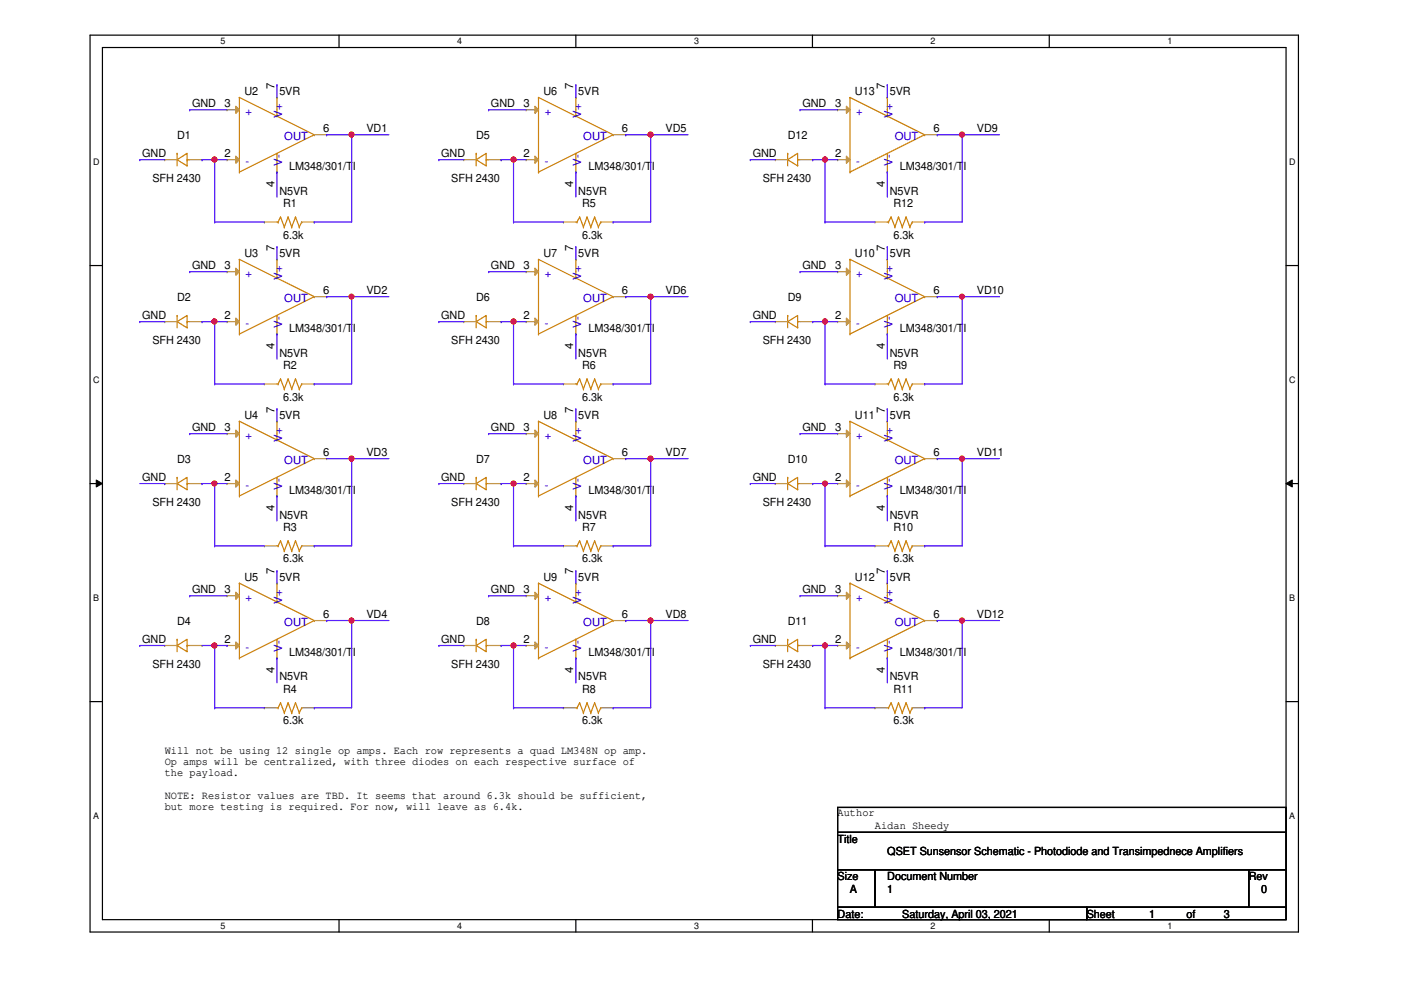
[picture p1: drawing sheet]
<svg xmlns="http://www.w3.org/2000/svg" width="297mm" height="210mm" viewBox="0 0 297 210" stroke-linecap="round" stroke-linejoin="round" font-family="sans-serif">
<path d="M19.1 7.5h256.2v190.1h-256.2zM21.7 10.1h251v184.9h-251z" fill="none" stroke="#000" stroke-width=".25"/>
<g fill="#fff">
<path d="M46.8 7.7h1v2.1h-1z"/>
<path d="M46.8 195.2h1v2.2h-1z"/>
</g>
<path d="M71.9 7.5v2.6M71.9 195v2.6" fill="none" stroke="#000" stroke-width=".25"/>
<g fill="#fff">
<path d="M96.9 7.7h1.1v2.1h-1.1z"/>
<path d="M96.9 195.2h1.1v2.2h-1.1z"/>
</g>
<path d="M122.1 7.5v2.6M122.1 195v2.6" fill="none" stroke="#000" stroke-width=".25"/>
<g fill="#fff">
<path d="M147.2 7.7h1v2.1h-1z"/>
<path d="M147.2 195.2h1v2.2h-1z"/>
</g>
<path d="M172.3 7.5v2.6M172.3 195v2.6" fill="none" stroke="#000" stroke-width=".25"/>
<g fill="#fff">
<path d="M197.3 7.7h1v2.1h-1z"/>
<path d="M197.3 195.2h1v2.2h-1z"/>
</g>
<path d="M222.5 7.5v2.6M222.5 195v2.6" fill="none" stroke="#000" stroke-width=".25"/>
<g fill="#fff">
<path d="M247.5 7.7h1v2.1h-1z"/>
<path d="M247.5 195.2h1v2.2h-1z"/>
<path d="M19.8 33.2h1.3v2.1h-1.3z"/>
<path d="M273.3 33.2h1.4v2.1h-1.4z"/>
<path d="M19.8 79.4h1.3v2.1h-1.3z"/>
<path d="M273.3 79.4h1.4v2.1h-1.4z"/>
</g>
<path d="M19.1 56.3h2.6M272.7 56.3h2.6" fill="none" stroke="#000" stroke-width=".25"/>
<g fill="#fff">
<path d="M19.8 125.6h1.2v2.2h-1.2z"/>
<path d="M273.3 125.6h1.3v2.2h-1.3z"/>
</g>
<path d="M19.1 102.5h2.6M272.7 102.5h2.6" fill="none" stroke="#000" stroke-width=".25"/>
<path d="M20.4 101.8l1.3 .7-1.3 .8zM272.7 102.5l1.3-.7v1.5z" fill="#000"/>
<path d="M20.4 101.8l1.3 .7-1.3 .8zM272.7 102.5l1.3-.7v1.5z" fill="none" stroke="#000" stroke-width=".21"/>
<g fill="#fff">
<path d="M19.8 171.9h1.2v2.1h-1.2z"/>
<path d="M273.3 171.9h1.3v2.1h-1.3z"/>
</g>
<path d="M19.1 148.8h2.6M272.7 148.8h2.6M177.6 171.2h95.1v5.3h-95.1zM177.6 176.5h95.1v7.9h-95.1zM177.6 184.4h7.9v8h-7.9zM177.6 192.4h52.8v2.6h-52.8zM185.5 184.4h79.3v8h-79.3zM230.4 192.4h42.3v2.6h-42.3zM264.8 184.4h7.9v8h-7.9z" fill="none" stroke="#000" stroke-width=".25"/>
<path d="M114.2 20.7h.1M114.2 36.5h.1M114.2 20.7l15.8 7.9M114.2 20.7v15.8M122.1 24.6h.1M122.1 32.5h.1M122.1 20.7h.1M122.1 36.5h.1M122.1 20.7v3.9M122.1 32.5v4M130 28.6h.1M130 28.6l-15.8 7.9" fill="none" stroke="#cc8006" stroke-width=".25"/>
<path d="M113.4 22.5l.8 .8-.8 .7z" fill="#a84"/>
<path d="M111.5 23.3h.1M111.5 23.3h2.7M113.4 22.5l.8 .8-.8 .7z" fill="none" stroke="#a84" stroke-width=".25"/>
<path d="M113.4 33.1l.8 .8-.8 .7z" fill="#a84"/>
<path d="M111.5 33.9h.1M111.5 33.9h2.7M113.4 33.1l.8 .8-.8 .7zM122.1 20.7h.1M122.1 36.5h.1M130 28.6h2.7M132.7 28.6h.1M56 115.7h.1M56 115.7h2.7M64 115.7h2.6M66.6 115.7h.1" fill="none" stroke="#a84" stroke-width=".25"/>
<g fill="none" stroke="#cc8006" stroke-width=".25">
<path d="M50.8 20.7h.1M50.8 36.5h.1M50.8 20.7l15.8 7.9M50.8 20.7v15.8M58.7 24.6h.1M58.7 32.5h.1M58.7 20.7h.1M58.7 36.5h.1M58.7 20.7v3.9M58.7 32.5v4M66.6 28.6h.1M66.6 28.6l-15.8 7.9"/>
<path d="M58.7 115.7h.3M59 115.7h.1M59.5 114.7h.1M59.5 114.7l-.5 1M59.5 114.7l.8 2.1M60.3 116.8h.1M61.1 114.7h.1M61.1 114.7l-.8 2.1M61.1 114.7l.7 2.1M61.8 116.8h.1M62.7 114.7h.1M62.7 114.7l-.9 2.1"/>
<path d="M62.7 114.7l.8 2.1M63.5 116.8h.1M64 115.7h.1M64 115.7l-.5 1.1"/>
</g>
<path d="M50 22.5l.8 .8-.8 .7z" fill="#a84"/>
<path d="M48.1 23.3h.1M48.1 23.3h2.7M50 22.5l.8 .8-.8 .7z" fill="none" stroke="#a84" stroke-width=".25"/>
<path d="M50 33.1l.8 .8-.8 .7z" fill="#a84"/>
<g fill="none" stroke="#a84" stroke-width=".25">
<path d="M48.1 33.9h.1M48.1 33.9h2.7M50 33.1l.8 .8-.8 .7zM58.7 20.7h.1M58.7 36.5h.1M66.6 28.6h2.7M69.3 28.6h.1M98.3 33.9h.1M98.3 33.9h2.7M103.6 33.9h2.7M106.3 33.9h.1M185.5 47.1h.1"/>
<path d="M185.5 47.1h2.6M193.4 47.1h2.6M196 47.1h.1M98.3 102.5h.1M98.3 102.5h2.7M103.6 102.5h2.7M106.3 102.5h.1"/>
</g>
<g fill="none" stroke="#cc8006" stroke-width=".25">
<path d="M101 33.9l2.1-1.4v2.7zM101 32.5h.1M101 32.5v2.7M103.1 33.9h.1M103.1 33.9h.5M114.2 55h.1M114.2 55l15.8 7.9M114.2 55v15.8M122.1 58.9h.1M122.1 55h.1M122.1 55v3.9M188.1 47.1h.3"/>
<path d="M188.4 47.1h.1M188.9 46h.1M188.9 46l-.5 1.1M188.9 46l.8 2.1M189.7 48.1h.1M190.5 46h.1M190.5 46l-.8 2.1M190.5 46l.8 2.1M191.3 48.1h.1M192.1 46h.1M192.1 46l-.8 2.1M192.1 46l.8 2.1"/>
<path d="M192.9 48.1h.1M193.4 47.1h.1M193.4 47.1l-.5 1M114.2 70.8h.1M122.1 66.9h.1M122.1 70.8h.1M122.1 66.9v3.9M130 62.9h.1M130 62.9l-15.8 7.9M101 102.5l2.1-1.3v2.6zM101 101.2h.1M101 101.2v2.6"/>
<path d="M103.1 102.5h.1M103.1 102.5h.5"/>
</g>
<path d="M113.4 56.9l.8 .7-.8 .8z" fill="#a84"/>
<path d="M111.5 57.6h.1M111.5 57.6h2.7M113.4 56.9l.8 .7-.8 .8z" fill="none" stroke="#a84" stroke-width=".25"/>
<path d="M113.4 67.4l.8 .8-.8 .8z" fill="#a84"/>
<path d="M34.9 33.9h.1M34.9 33.9h2.6M40.2 33.9h2.6M42.8 33.9h.1M122.1 55h.1M111.5 68.2h.1M111.5 68.2h2.7M113.4 67.4l.8 .8-.8 .8zM122.1 70.8h.1M130 62.9h2.7M132.7 62.9h.1" fill="none" stroke="#a84" stroke-width=".25"/>
<g fill="none" stroke="#cc8006" stroke-width=".25">
<path d="M37.5 33.9l2.2-1.4v2.7zM37.5 32.5h.1M37.5 32.5v2.7M39.7 33.9h.1M39.7 33.9h.5M50.8 55h.1M50.8 55l15.8 7.9M50.8 55v15.8M58.7 58.9h.1M58.7 55h.1M58.7 55v3.9M50.8 70.8h.1"/>
<path d="M58.7 66.9h.1M58.7 70.8h.1M58.7 66.9v3.9M66.6 62.9h.1M66.6 62.9l-15.8 7.9"/>
</g>
<path d="M50 56.9l.8 .7-.8 .8z" fill="#a84"/>
<path d="M48.1 57.6h.1M48.1 57.6h2.7M50 56.9l.8 .7-.8 .8z" fill="none" stroke="#a84" stroke-width=".25"/>
<path d="M50 67.4l.8 .8-.8 .8z" fill="#a84"/>
<g fill="none" stroke="#a84" stroke-width=".25">
<path d="M58.7 55h.1M48.1 68.2h.1M48.1 68.2h2.7M50 67.4l.8 .8-.8 .8zM58.7 70.8h.1M66.6 62.9h2.7M69.3 62.9h.1M185.5 115.7h.1M185.5 115.7h2.6M193.4 115.7h2.6M196 115.7h.1M185.5 150.1h.1"/>
<path d="M185.5 150.1h2.6M193.4 150.1h2.6M196 150.1h.1"/>
</g>
<g fill="none" stroke="#cc8006" stroke-width=".25">
<path d="M180.2 55h.1M180.2 55l15.8 7.9M180.2 55v15.8M188.1 58.9h.1M188.1 55h.1M188.1 55v3.9M180.2 70.8h.1M188.1 66.9h.1M188.1 70.8h.1M188.1 66.9v3.9M196 62.9h.1M196 62.9l-15.8 7.9"/>
<path d="M188.1 115.7h.3M188.4 115.7h.1M188.9 114.7h.1M188.9 114.7l-.5 1M188.9 114.7l.8 2.1M189.7 116.8h.1M190.5 114.7h.1M190.5 114.7l-.8 2.1M190.5 114.7l.8 2.1M191.3 116.8h.1M192.1 114.7h.1M192.1 114.7l-.8 2.1"/>
<path d="M192.1 114.7l.8 2.1M192.9 116.8h.1M193.4 115.7h.1M193.4 115.7l-.5 1.1M188.1 150.1h.3M188.4 150.1h.1M188.9 149h.1M188.9 149l-.5 1.1M188.9 149l.8 2.1M189.7 151.1h.1M190.5 149h.1M190.5 149l-.8 2.1"/>
<path d="M190.5 149l.8 2.1M191.3 151.1h.1M192.1 149h.1M192.1 149l-.8 2.1M192.1 149l.8 2.1M192.9 151.1h.1M193.4 150.1h.1M193.4 150.1l-.5 1"/>
</g>
<path d="M179.5 56.9l.7 .7-.7 .8z" fill="#a84"/>
<path d="M177.6 57.6h.1M177.6 57.6h2.6M179.5 56.9l.7 .7-.7 .8z" fill="none" stroke="#a84" stroke-width=".25"/>
<path d="M179.5 67.4l.7 .8-.7 .8z" fill="#a84"/>
<g fill="none" stroke="#a84" stroke-width=".25">
<path d="M188.1 55h.1M34.9 68.2h.1M34.9 68.2h2.6M40.2 68.2h2.6M42.8 68.2h.1M98.3 68.2h.1M98.3 68.2h2.7M103.6 68.2h2.7M106.3 68.2h.1M164.4 68.2h.1M164.4 68.2h2.6M169.6 68.2h2.7"/>
<path d="M172.3 68.2h.1M177.6 68.2h.1M177.6 68.2h2.6M179.5 67.4l.7 .8-.7 .8zM188.1 70.8h.1M196 62.9h2.7M198.7 62.9h.1"/>
</g>
<g fill="none" stroke="#cc8006" stroke-width=".25">
<path d="M37.5 68.2l2.2-1.3v2.6zM37.5 66.9h.1M37.5 66.9v2.6M39.7 68.2h.1M39.7 68.2h.5M101 68.2l2.1-1.3v2.6zM101 66.9h.1M101 66.9v2.6M103.1 68.2h.1M103.1 68.2h.5M167 68.2l2.1-1.3v2.6zM167 66.9h.1"/>
<path d="M167 66.9v2.6M169.1 68.2h.1M169.1 68.2h.5M114.2 123.7h.1M114.2 139.5h.1M114.2 123.7l15.8 7.9M114.2 123.7v15.8M122.1 127.6h.1M122.1 135.6h.1M122.1 123.7h.1M122.1 139.5h.1M122.1 123.7v3.9"/>
<path d="M122.1 135.6v3.9M130 131.6h.1M130 131.6l-15.8 7.9"/>
</g>
<path d="M113.4 125.6l.8 .7-.8 .8z" fill="#a84"/>
<path d="M111.5 126.3h.1M111.5 126.3h2.7M113.4 125.6l.8 .7-.8 .8z" fill="none" stroke="#a84" stroke-width=".25"/>
<path d="M113.4 136.1l.8 .8-.8 .7z" fill="#a84"/>
<g fill="none" stroke="#a84" stroke-width=".25">
<path d="M119.5 47.1h.1M119.5 47.1h2.6M127.4 47.1h2.6M130 47.1h.1M119.5 115.7h.1M119.5 115.7h2.6M127.4 115.7h2.6M130 115.7h.1M111.5 136.9h.1M111.5 136.9h2.7M113.4 136.1l.8 .8-.8 .7zM122.1 123.7h.1"/>
<path d="M122.1 139.5h.1M130 131.6h2.7M132.7 131.6h.1"/>
</g>
<g fill="none" stroke="#cc8006" stroke-width=".25">
<path d="M122.1 47.1h.2M122.3 47.1h.1M122.9 46h.1M122.9 46l-.6 1.1M122.9 46l.8 2.1M123.7 48.1h.1M124.5 46h.1M124.5 46l-.8 2.1M124.5 46l.8 2.1M125.3 48.1h.1M126.1 46h.1M126.1 46l-.8 2.1"/>
<path d="M126.1 46l.8 2.1M126.9 48.1h.1M127.4 47.1h.1M127.4 47.1l-.5 1M122.1 115.7h.2M122.3 115.7h.1M122.9 114.7h.1M122.9 114.7l-.6 1M122.9 114.7l.8 2.1M123.7 116.8h.1M124.5 114.7h.1M124.5 114.7l-.8 2.1"/>
<path d="M124.5 114.7l.8 2.1M125.3 116.8h.1M126.1 114.7h.1M126.1 114.7l-.8 2.1M126.1 114.7l.8 2.1M126.9 116.8h.1M127.4 115.7h.1M127.4 115.7l-.5 1.1M50.8 123.7h.1M50.8 139.5h.1M50.8 123.7l15.8 7.9M50.8 123.7v15.8"/>
<path d="M58.7 127.6h.1M58.7 135.6h.1M58.7 123.7h.1M58.7 139.5h.1M58.7 123.7v3.9M58.7 135.6v3.9M66.6 131.6h.1M66.6 131.6l-15.8 7.9"/>
</g>
<path d="M50 125.6l.8 .7-.8 .8z" fill="#a84"/>
<path d="M48.1 126.3h.1M48.1 126.3h2.7M50 125.6l.8 .7-.8 .8z" fill="none" stroke="#a84" stroke-width=".25"/>
<path d="M50 136.1l.8 .8-.8 .7z" fill="#a84"/>
<path d="M48.1 136.9h.1M48.1 136.9h2.7M50 136.1l.8 .8-.8 .7zM58.7 123.7h.1M58.7 139.5h.1M66.6 131.6h2.7M69.3 131.6h.1M98.3 136.9h.1M98.3 136.9h2.7M103.6 136.9h2.7M106.3 136.9h.1" fill="none" stroke="#a84" stroke-width=".25"/>
<g fill="none" stroke="#cc8006" stroke-width=".25">
<path d="M50.8 89.3h.1M50.8 89.3l15.8 7.9M50.8 89.3v15.9M58.7 93.3h.1M58.7 89.3h.1M58.7 89.3v4M66.6 97.2h.1M66.6 97.2l-15.8 8M50.8 105.2h.1M58.7 101.2h.1M58.7 105.2h.1M58.7 101.2v4"/>
<path d="M101 136.9l2.1-1.3v2.6zM101 135.6h.1M101 135.6v2.6M103.1 136.9h.1M103.1 136.9h.5"/>
</g>
<path d="M50 91.2l.8 .7-.8 .8z" fill="#a84"/>
<path d="M48.1 91.9h.1M48.1 91.9h2.7M50 91.2l.8 .7-.8 .8z" fill="none" stroke="#a84" stroke-width=".25"/>
<path d="M50 101.8l.8 .7-.8 .8z" fill="#a84"/>
<path d="M58.7 89.3h.1M66.6 97.2h2.7M69.3 97.2h.1M48.1 102.5h.1M48.1 102.5h2.7M50 101.8l.8 .7-.8 .8zM58.7 105.2h.1" fill="none" stroke="#a84" stroke-width=".25"/>
<path d="M180.2 20.7h.1M180.2 36.5h.1M180.2 20.7l15.8 7.9M180.2 20.7v15.8M188.1 24.6h.1M188.1 32.5h.1M188.1 20.7h.1M188.1 36.5h.1M188.1 20.7v3.9M188.1 32.5v4M196 28.6h.1M196 28.6l-15.8 7.9" fill="none" stroke="#cc8006" stroke-width=".25"/>
<path d="M179.5 22.5l.7 .8-.7 .7z" fill="#a84"/>
<path d="M177.6 23.3h.1M177.6 23.3h2.6M179.5 22.5l.7 .8-.7 .7z" fill="none" stroke="#a84" stroke-width=".25"/>
<path d="M179.5 33.1l.7 .8-.7 .7z" fill="#a84"/>
<g fill="none" stroke="#a84" stroke-width=".25">
<path d="M164.4 33.9h.1M164.4 33.9h2.6M169.6 33.9h2.7M172.3 33.9h.1M177.6 33.9h.1M177.6 33.9h2.6M179.5 33.1l.7 .8-.7 .7zM188.1 20.7h.1M188.1 36.5h.1M196 28.6h2.7M198.7 28.6h.1M56 47.1h.1"/>
<path d="M56 47.1h2.7M64 47.1h2.6M66.6 47.1h.1M56 81.4h.1M56 81.4h2.7M64 81.4h2.6M66.6 81.4h.1M119.5 81.4h.1M119.5 81.4h2.6M127.4 81.4h2.6M130 81.4h.1M185.5 81.4h.1"/>
<path d="M185.5 81.4h2.6M193.4 81.4h2.6M196 81.4h.1M34.9 102.5h.1M34.9 102.5h2.6M40.2 102.5h2.6M42.8 102.5h.1M34.9 136.9h.1M34.9 136.9h2.6M40.2 136.9h2.6M42.8 136.9h.1"/>
</g>
<g fill="none" stroke="#cc8006" stroke-width=".25">
<path d="M167 33.9l2.1-1.4v2.7zM167 32.5h.1M167 32.5v2.7M169.1 33.9h.1M169.1 33.9h.5M58.7 47.1h.3M59 47.1h.1M59.5 46h.1M59.5 46l-.5 1.1M59.5 46l.8 2.1M60.3 48.1h.1M61.1 46h.1"/>
<path d="M61.1 46l-.8 2.1M61.1 46l.7 2.1M61.8 48.1h.1M62.7 46h.1M62.7 46l-.9 2.1M62.7 46l.8 2.1M63.5 48.1h.1M64 47.1h.1M64 47.1l-.5 1M58.7 81.4h.3M59 81.4h.1M59.5 80.3h.1"/>
<path d="M59.5 80.3l-.5 1.1M59.5 80.3l.8 2.2M60.3 82.5h.1M61.1 80.3h.1M61.1 80.3l-.8 2.2M61.1 80.3l.7 2.2M61.8 82.5h.1M62.7 80.3h.1M62.7 80.3l-.9 2.2M62.7 80.3l.8 2.2M63.5 82.5h.1M64 81.4h.1"/>
<path d="M64 81.4l-.5 1.1M122.1 81.4h.2M122.3 81.4h.1M122.9 80.3h.1M122.9 80.3l-.6 1.1M122.9 80.3l.8 2.2M123.7 82.5h.1M124.5 80.3h.1M124.5 80.3l-.8 2.2M124.5 80.3l.8 2.2M125.3 82.5h.1M126.1 80.3h.1"/>
<path d="M126.1 80.3l-.8 2.2M126.1 80.3l.8 2.2M126.9 82.5h.1M127.4 81.4h.1M127.4 81.4l-.5 1.1M180.2 89.3h.1M180.2 89.3l15.8 7.9M180.2 89.3v15.9M188.1 93.3h.1M188.1 89.3h.1M188.1 81.4h.3M188.1 89.3v4"/>
<path d="M188.4 81.4h.1M188.9 80.3h.1M188.9 80.3l-.5 1.1M188.9 80.3l.8 2.2M189.7 82.5h.1M190.5 80.3h.1M190.5 80.3l-.8 2.2M190.5 80.3l.8 2.2M191.3 82.5h.1M192.1 80.3h.1M192.1 80.3l-.8 2.2M192.1 80.3l.8 2.2"/>
<path d="M192.9 82.5h.1M193.4 81.4h.1M193.4 81.4l-.5 1.1M196 97.2h.1M196 97.2l-15.8 8M37.5 102.5l2.2-1.3v2.6zM37.5 101.2h.1M37.5 101.2v2.6M39.7 102.5h.1M39.7 102.5h.5M180.2 105.2h.1M188.1 101.2h.1"/>
<path d="M188.1 105.2h.1M188.1 101.2v4M37.5 136.9l2.2-1.3v2.6zM37.5 135.6h.1M37.5 135.6v2.6M39.7 136.9h.1M39.7 136.9h.5"/>
</g>
<path d="M179.5 91.2l.7 .7-.7 .8z" fill="#a84"/>
<path d="M177.6 91.9h.1M177.6 91.9h2.6M179.5 91.2l.7 .7-.7 .8z" fill="none" stroke="#a84" stroke-width=".25"/>
<path d="M179.5 101.8l.7 .7-.7 .8z" fill="#a84"/>
<path d="M188.1 89.3h.1M196 97.2h2.7M198.7 97.2h.1M177.6 102.5h.1M177.6 102.5h2.6M179.5 101.8l.7 .7-.7 .8zM188.1 105.2h.1" fill="none" stroke="#a84" stroke-width=".25"/>
<path d="M180.2 123.7h.1M180.2 139.5h.1M180.2 123.7l15.8 7.9M180.2 123.7v15.8M188.1 127.6h.1M188.1 135.6h.1M188.1 123.7h.1M188.1 139.5h.1M188.1 123.7v3.9M188.1 135.6v3.9M196 131.6h.1M196 131.6l-15.8 7.9" fill="none" stroke="#cc8006" stroke-width=".25"/>
<path d="M179.5 125.6l.7 .7-.7 .8z" fill="#a84"/>
<path d="M177.6 126.3h.1M177.6 126.3h2.6M179.5 125.6l.7 .7-.7 .8z" fill="none" stroke="#a84" stroke-width=".25"/>
<path d="M179.5 136.1l.7 .8-.7 .7z" fill="#a84"/>
<g fill="none" stroke="#a84" stroke-width=".25">
<path d="M164.4 102.5h.1M164.4 102.5h2.6M169.6 102.5h2.7M172.3 102.5h.1M164.4 136.9h.1M164.4 136.9h2.6M169.6 136.9h2.7M172.3 136.9h.1M177.6 136.9h.1M177.6 136.9h2.6M179.5 136.1l.7 .8-.7 .7zM188.1 123.7h.1"/>
<path d="M188.1 139.5h.1M196 131.6h2.7M198.7 131.6h.1M119.5 150.1h.1M119.5 150.1h2.6M127.4 150.1h2.6M130 150.1h.1"/>
</g>
<g fill="none" stroke="#cc8006" stroke-width=".25">
<path d="M114.2 89.3h.1M114.2 89.3l15.8 7.9M114.2 89.3v15.9M122.1 93.3h.1M122.1 89.3h.1M122.1 89.3v4M130 97.2h.1M130 97.2l-15.8 8M114.2 105.2h.1M122.1 101.2h.1M122.1 105.2h.1M122.1 101.2v4"/>
<path d="M167 102.5l2.1-1.3v2.6zM167 101.2h.1M167 101.2v2.6M169.1 102.5h.1M169.1 102.5h.5M167 136.9l2.1-1.3v2.6zM167 135.6h.1M167 135.6v2.6M169.1 136.9h.1M169.1 136.9h.5M122.1 150.1h.2M122.3 150.1h.1"/>
<path d="M122.9 149h.1M122.9 149l-.6 1.1M122.9 149l.8 2.1M123.7 151.1h.1M124.5 149h.1M124.5 149l-.8 2.1M124.5 149l.8 2.1M125.3 151.1h.1M126.1 149h.1M126.1 149l-.8 2.1M126.1 149l.8 2.1M126.9 151.1h.1"/>
<path d="M127.4 150.1h.1M127.4 150.1l-.5 1"/>
</g>
<path d="M113.4 91.2l.8 .7-.8 .8z" fill="#a84"/>
<path d="M111.5 91.9h.1M111.5 91.9h2.7M113.4 91.2l.8 .7-.8 .8z" fill="none" stroke="#a84" stroke-width=".25"/>
<path d="M113.4 101.8l.8 .7-.8 .8z" fill="#a84"/>
<path d="M122.1 89.3h.1M130 97.2h2.7M132.7 97.2h.1M111.5 102.5h.1M111.5 102.5h2.7M113.4 101.8l.8 .7-.8 .8zM122.1 105.2h.1M56 150.1h.1M56 150.1h2.7M64 150.1h2.6M66.6 150.1h.1" fill="none" stroke="#a84" stroke-width=".25"/>
<g fill="none" stroke="#cc8006" stroke-width=".25">
<path d="M58.7 150.1h.3M59 150.1h.1M59.5 149h.1M59.5 149l-.5 1.1M59.5 149l.8 2.1M60.3 151.1h.1M61.1 149h.1M61.1 149l-.8 2.1M61.1 149l.7 2.1M61.8 151.1h.1M62.7 149h.1M62.7 149l-.9 2.1"/>
<path d="M62.7 149l.8 2.1M63.5 151.1h.1M64 150.1h.1M64 150.1l-.5 1"/>
</g>
<path d="M58.7 18h.1M58.7 18v2.7M40.2 23.3h.1M40.2 23.3h7.9M45.5 33.9h.1M45.5 33.9h2.6M58.7 36.5h.1M58.7 36.5v5.3M69.3 28.6h.1M69.3 28.6h5.2M74.5 28.6h.1M74.5 28.6v18.5" fill="none" stroke="#4200ff" stroke-width=".25"/>
<circle cx="74.5" cy="28.5" r=".5" fill="#f00"/>
<circle cx="74.5" cy="28.5" r=".5" fill="none" stroke="#f00" stroke-width=".25"/>
<path d="M42.8 33.9h.1M42.8 33.9h2.7M45.5 33.9h.1M45.5 33.9v13.2M45.5 47.1h.1M45.5 47.1h10.5M66.6 47.1h.1M66.6 47.1h7.9" fill="none" stroke="#4200ff" stroke-width=".25"/>
<circle cx="45.5" cy="33.8" r=".51" fill="#f00"/>
<circle cx="45.5" cy="33.8" r=".51" fill="none" stroke="#f00" stroke-width=".25"/>
<path d="M29.6 33.9h.1M29.6 33.9h5.3M74.5 28.6h.1M74.5 28.6h8M40.2 57.6h.1M40.2 57.6h7.9M58.7 52.3h.1M58.7 52.3v2.7M69.3 62.9h.1M69.3 62.9h13.2M74.5 62.9h.1M74.5 62.9v18.5" fill="none" stroke="#4200ff" stroke-width=".25"/>
<circle cx="74.5" cy="62.9" r=".49" fill="#f00"/>
<circle cx="74.5" cy="62.9" r=".49" fill="none" stroke="#f00" stroke-width=".25"/>
<path d="M29.6 68.2h.1M29.6 68.2h5.3M42.8 68.2h.1M42.8 68.2h2.7M45.5 68.2h.1M45.5 68.2v13.2" fill="none" stroke="#4200ff" stroke-width=".25"/>
<circle cx="45.5" cy="68.2" r=".51" fill="#f00"/>
<circle cx="45.5" cy="68.2" r=".51" fill="none" stroke="#f00" stroke-width=".25"/>
<g fill="none" stroke="#4200ff" stroke-width=".25">
<path d="M45.5 68.2h.1M45.5 68.2h2.6M58.7 70.8h.1M58.7 70.8v5.3M40.2 91.9h.1M40.2 91.9h7.9M45.5 81.4h.1M45.5 81.4h10.5M58.7 86.7h.1M58.7 86.7v2.6M66.6 81.4h.1M66.6 81.4h7.9"/>
<path d="M69.3 97.2h13.2M74.5 97.2h.1M74.5 97.2v18.5"/>
</g>
<circle cx="74.5" cy="97.2" r=".5" fill="#f00"/>
<circle cx="74.5" cy="97.2" r=".5" fill="none" stroke="#f00" stroke-width=".25"/>
<path d="M29.6 102.5h5.3M34.9 102.5h.1M42.8 102.5h.1M42.8 102.5h2.7M45.5 102.5h.1M45.5 102.5v13.2" fill="none" stroke="#4200ff" stroke-width=".25"/>
<circle cx="45.5" cy="102.5" r=".5" fill="#f00"/>
<circle cx="45.5" cy="102.5" r=".5" fill="none" stroke="#f00" stroke-width=".25"/>
<g fill="none" stroke="#4200ff" stroke-width=".25">
<path d="M45.5 102.5h.1M45.5 115.7h.1M45.5 102.5h2.6M45.5 115.7h10.5M58.7 105.2h.1M58.7 105.2v5.2M66.6 115.7h.1M66.6 115.7h7.9M40.2 126.3h.1M40.2 126.3h7.9M58.7 121h.1M58.7 121v2.7"/>
<path d="M69.3 131.6h.1M69.3 131.6h13.2M74.5 131.6h.1"/>
</g>
<circle cx="74.5" cy="131.6" r=".5" fill="#f00"/>
<circle cx="74.5" cy="131.6" r=".5" fill="none" stroke="#f00" stroke-width=".25"/>
<path d="M29.6 136.9h.1M29.6 136.9h5.3M42.8 136.9h2.7M45.5 136.9h.1M45.5 136.9v13.2M74.5 131.6h.1M74.5 131.6v18.5" fill="none" stroke="#4200ff" stroke-width=".25"/>
<circle cx="45.5" cy="136.9" r=".51" fill="#f00"/>
<circle cx="45.5" cy="136.9" r=".51" fill="none" stroke="#f00" stroke-width=".25"/>
<g fill="none" stroke="#4200ff" stroke-width=".25">
<path d="M122.1 18h.1M122.1 18v2.7M103.6 23.3h.1M103.6 23.3h7.9M132.7 28.6h.1M132.7 28.6h13.2M138 28.6h.1M138 28.6v18.5M45.5 136.9h2.6M48.1 136.9h.1M58.7 139.5h.1M58.7 139.5v5.3"/>
<path d="M45.5 150.1h.1M45.5 150.1h10.5M66.6 150.1h.1M66.6 150.1h7.9"/>
</g>
<circle cx="137.9" cy="28.5" r=".51" fill="#f00"/>
<circle cx="137.9" cy="28.5" r=".51" fill="none" stroke="#f00" stroke-width=".25"/>
<path d="M93 33.9h.1M93 33.9h5.3M106.3 33.9h.1M106.3 33.9h5.2M108.9 33.9h.1M108.9 33.9v13.2" fill="none" stroke="#4200ff" stroke-width=".25"/>
<circle cx="108.9" cy="33.8" r=".51" fill="#f00"/>
<circle cx="108.9" cy="33.8" r=".51" fill="none" stroke="#f00" stroke-width=".25"/>
<g fill="none" stroke="#4200ff" stroke-width=".25">
<path d="M122.1 36.5h.1M122.1 36.5v5.3M103.6 57.6h.1M103.6 57.6h7.9M108.9 47.1h.1M108.9 47.1h10.6M122.1 52.3h.1M122.1 52.3v2.7M130 47.1h.1M130 47.1h8M132.7 62.9h.1M132.7 62.9h13.2"/>
<path d="M138 62.9h.1M138 62.9v18.5"/>
</g>
<circle cx="137.9" cy="62.9" r=".5" fill="#f00"/>
<circle cx="137.9" cy="62.9" r=".5" fill="none" stroke="#f00" stroke-width=".25"/>
<path d="M93 68.2h.1M93 68.2h5.3M106.3 68.2h.1M106.3 68.2h2.6M108.9 68.2h.1M108.9 68.2v13.2" fill="none" stroke="#4200ff" stroke-width=".25"/>
<circle cx="108.9" cy="68.2" r=".51" fill="#f00"/>
<circle cx="108.9" cy="68.2" r=".51" fill="none" stroke="#f00" stroke-width=".25"/>
<g fill="none" stroke="#4200ff" stroke-width=".25">
<path d="M108.9 68.2h.1M108.9 68.2h2.6M122.1 70.8h.1M122.1 70.8v5.3M103.6 91.9h.1M103.6 91.9h7.9M108.9 81.4h.1M108.9 81.4h10.6M122.1 86.7h.1M122.1 86.7v2.6M130 81.4h.1M130 81.4h8"/>
<path d="M132.7 97.2h.1M132.7 97.2h13.2M138 97.2h.1M138 97.2v18.5"/>
</g>
<circle cx="137.9" cy="97.2" r=".51" fill="#f00"/>
<circle cx="137.9" cy="97.2" r=".51" fill="none" stroke="#f00" stroke-width=".25"/>
<path d="M93 102.5h.1M93 102.5h5.3M106.3 102.5h.1M106.3 102.5h2.6M108.9 102.5h.1M108.9 102.5v13.2" fill="none" stroke="#4200ff" stroke-width=".25"/>
<circle cx="108.9" cy="102.5" r=".5" fill="#f00"/>
<circle cx="108.9" cy="102.5" r=".5" fill="none" stroke="#f00" stroke-width=".25"/>
<g fill="none" stroke="#4200ff" stroke-width=".25">
<path d="M108.9 102.5h.1M108.9 115.7h.1M108.9 102.5h2.6M108.9 115.7h10.6M122.1 105.2h.1M122.1 105.2v5.2M130 115.7h.1M130 115.7h8M103.6 126.3h.1M103.6 126.3h7.9M122.1 121h.1M122.1 121v2.7"/>
<path d="M132.7 131.6h.1M132.7 131.6h5.3"/>
</g>
<circle cx="137.9" cy="131.6" r=".51" fill="#f00"/>
<circle cx="137.9" cy="131.6" r=".51" fill="none" stroke="#f00" stroke-width=".25"/>
<path d="M93 136.9h.1M93 136.9h5.3M106.3 136.9h.1M106.3 136.9h2.6M108.9 136.9h.1M108.9 136.9v13.2M138 131.6h.1M138 131.6h7.9M138 131.6v18.5" fill="none" stroke="#4200ff" stroke-width=".25"/>
<circle cx="108.9" cy="136.9" r=".51" fill="#f00"/>
<circle cx="108.9" cy="136.9" r=".51" fill="none" stroke="#f00" stroke-width=".25"/>
<g fill="none" stroke="#4200ff" stroke-width=".25">
<path d="M169.6 57.6h.1M169.6 57.6h8M188.1 52.3h.1M188.1 52.3v2.7M198.7 62.9h.1M198.7 62.9h13.2M204 62.9h.1M204 62.9v18.5M108.9 136.9h.1M108.9 136.9h2.6M122.1 139.5h.1M122.1 139.5v5.3"/>
<path d="M108.9 150.1h.1M108.9 150.1h10.6M130 150.1h.1M130 150.1h8"/>
</g>
<circle cx="204" cy="62.9" r=".5" fill="#f00"/>
<circle cx="204" cy="62.9" r=".5" fill="none" stroke="#f00" stroke-width=".25"/>
<path d="M159.1 68.2h.1M159.1 68.2h5.3M172.3 68.2h.1M172.3 68.2h2.6M174.9 68.2h.1M174.9 68.2v13.2" fill="none" stroke="#4200ff" stroke-width=".25"/>
<circle cx="174.9" cy="68.2" r=".51" fill="#f00"/>
<circle cx="174.9" cy="68.2" r=".51" fill="none" stroke="#f00" stroke-width=".25"/>
<g fill="none" stroke="#4200ff" stroke-width=".25">
<path d="M174.9 68.2h.1M174.9 68.2h2.7M188.1 70.8h.1M188.1 70.8v5.3M169.6 91.9h.1M169.6 91.9h8M174.9 81.4h.1M174.9 81.4h10.6M188.1 86.7h.1M188.1 86.7v2.6M196 81.4h.1M196 81.4h8"/>
<path d="M198.7 97.2h.1M198.7 97.2h13.2M204 97.2h.1M204 97.2v18.5"/>
</g>
<circle cx="204" cy="97.2" r=".51" fill="#f00"/>
<circle cx="204" cy="97.2" r=".51" fill="none" stroke="#f00" stroke-width=".25"/>
<path d="M159.1 102.5h.1M159.1 102.5h5.3M172.3 102.5h.1M172.3 102.5h2.6M174.9 102.5h.1M174.9 102.5v13.2" fill="none" stroke="#4200ff" stroke-width=".25"/>
<circle cx="174.9" cy="102.5" r=".5" fill="#f00"/>
<circle cx="174.9" cy="102.5" r=".5" fill="none" stroke="#f00" stroke-width=".25"/>
<g fill="none" stroke="#4200ff" stroke-width=".25">
<path d="M174.9 102.5h.1M174.9 115.7h.1M174.9 102.5h2.7M174.9 115.7h10.6M188.1 105.2h.1M188.1 105.2v5.2M196 115.7h.1M196 115.7h8M169.6 126.3h.1M169.6 126.3h8M188.1 121h.1M188.1 121v2.7"/>
<path d="M198.7 131.6h.1M198.7 131.6h13.2M204 131.6h.1M204 131.6v18.5"/>
</g>
<circle cx="204" cy="131.6" r=".51" fill="#f00"/>
<circle cx="204" cy="131.6" r=".51" fill="none" stroke="#f00" stroke-width=".25"/>
<path d="M159.1 136.9h.1M159.1 136.9h5.3M172.3 136.9h.1M172.3 136.9h5.3M174.9 136.9h.1M174.9 136.9v13.2" fill="none" stroke="#4200ff" stroke-width=".25"/>
<circle cx="174.9" cy="136.9" r=".51" fill="#f00"/>
<circle cx="174.9" cy="136.9" r=".51" fill="none" stroke="#f00" stroke-width=".25"/>
<g fill="none" stroke="#4200ff" stroke-width=".25">
<path d="M188.1 18h.1M188.1 18v2.7M169.6 23.3h.1M169.6 23.3h8M198.7 28.6h.1M198.7 28.6h13.2M204 28.6h.1M204 28.6v18.5M188.1 139.5h.1M188.1 139.5v5.3M174.9 150.1h.1M174.9 150.1h10.6"/>
<path d="M196 150.1h.1M196 150.1h8"/>
</g>
<circle cx="204" cy="28.5" r=".51" fill="#f00"/>
<circle cx="204" cy="28.5" r=".51" fill="none" stroke="#f00" stroke-width=".25"/>
<path d="M159.1 33.9h.1M159.1 33.9h5.3M172.3 33.9h.1M172.3 33.9h2.6M174.9 33.9h.1M174.9 33.9v13.2" fill="none" stroke="#4200ff" stroke-width=".25"/>
<circle cx="174.9" cy="33.8" r=".51" fill="#f00"/>
<circle cx="174.9" cy="33.8" r=".51" fill="none" stroke="#f00" stroke-width=".25"/>
<path d="M174.9 33.9h.1M174.9 33.9h2.7M188.1 36.5h.1M188.1 36.5v5.3M174.9 47.1h.1M174.9 47.1h10.6M196 47.1h.1M196 47.1h8" fill="none" stroke="#4200ff" stroke-width=".25"/>
<circle cx="74.5" cy="28.5" r=".5" fill="#f00"/>
<circle cx="74.5" cy="28.5" r=".5" fill="none" stroke="#f00" stroke-width=".25"/>
<circle cx="45.5" cy="33.8" r=".51" fill="#f00"/>
<circle cx="45.5" cy="33.8" r=".51" fill="none" stroke="#f00" stroke-width=".25"/>
<circle cx="74.5" cy="62.9" r=".49" fill="#f00"/>
<circle cx="74.5" cy="62.9" r=".49" fill="none" stroke="#f00" stroke-width=".25"/>
<circle cx="45.5" cy="68.2" r=".51" fill="#f00"/>
<circle cx="45.5" cy="68.2" r=".51" fill="none" stroke="#f00" stroke-width=".25"/>
<circle cx="74.5" cy="97.2" r=".5" fill="#f00"/>
<circle cx="74.5" cy="97.2" r=".5" fill="none" stroke="#f00" stroke-width=".25"/>
<circle cx="45.5" cy="102.5" r=".5" fill="#f00"/>
<circle cx="45.5" cy="102.5" r=".5" fill="none" stroke="#f00" stroke-width=".25"/>
<circle cx="74.5" cy="131.6" r=".5" fill="#f00"/>
<circle cx="74.5" cy="131.6" r=".5" fill="none" stroke="#f00" stroke-width=".25"/>
<circle cx="45.5" cy="136.9" r=".51" fill="#f00"/>
<circle cx="45.5" cy="136.9" r=".51" fill="none" stroke="#f00" stroke-width=".25"/>
<circle cx="137.9" cy="28.5" r=".51" fill="#f00"/>
<circle cx="137.9" cy="28.5" r=".51" fill="none" stroke="#f00" stroke-width=".25"/>
<circle cx="108.9" cy="33.8" r=".51" fill="#f00"/>
<circle cx="108.9" cy="33.8" r=".51" fill="none" stroke="#f00" stroke-width=".25"/>
<circle cx="137.9" cy="62.9" r=".5" fill="#f00"/>
<circle cx="137.9" cy="62.9" r=".5" fill="none" stroke="#f00" stroke-width=".25"/>
<circle cx="108.9" cy="68.2" r=".51" fill="#f00"/>
<circle cx="108.9" cy="68.2" r=".51" fill="none" stroke="#f00" stroke-width=".25"/>
<circle cx="137.9" cy="97.2" r=".51" fill="#f00"/>
<circle cx="137.9" cy="97.2" r=".51" fill="none" stroke="#f00" stroke-width=".25"/>
<circle cx="108.9" cy="102.5" r=".5" fill="#f00"/>
<circle cx="108.9" cy="102.5" r=".5" fill="none" stroke="#f00" stroke-width=".25"/>
<circle cx="137.9" cy="131.6" r=".51" fill="#f00"/>
<circle cx="137.9" cy="131.6" r=".51" fill="none" stroke="#f00" stroke-width=".25"/>
<circle cx="108.9" cy="136.9" r=".51" fill="#f00"/>
<circle cx="108.9" cy="136.9" r=".51" fill="none" stroke="#f00" stroke-width=".25"/>
<circle cx="204" cy="62.9" r=".5" fill="#f00"/>
<circle cx="204" cy="62.9" r=".5" fill="none" stroke="#f00" stroke-width=".25"/>
<circle cx="174.9" cy="68.2" r=".51" fill="#f00"/>
<circle cx="174.9" cy="68.2" r=".51" fill="none" stroke="#f00" stroke-width=".25"/>
<circle cx="204" cy="97.2" r=".51" fill="#f00"/>
<circle cx="204" cy="97.2" r=".51" fill="none" stroke="#f00" stroke-width=".25"/>
<circle cx="174.9" cy="102.5" r=".5" fill="#f00"/>
<circle cx="174.9" cy="102.5" r=".5" fill="none" stroke="#f00" stroke-width=".25"/>
<circle cx="204" cy="131.6" r=".51" fill="#f00"/>
<circle cx="204" cy="131.6" r=".51" fill="none" stroke="#f00" stroke-width=".25"/>
<circle cx="174.9" cy="136.9" r=".51" fill="#f00"/>
<circle cx="174.9" cy="136.9" r=".51" fill="none" stroke="#f00" stroke-width=".25"/>
<circle cx="204" cy="28.5" r=".51" fill="#f00"/>
<circle cx="204" cy="28.5" r=".51" fill="none" stroke="#f00" stroke-width=".25"/>
<circle cx="174.9" cy="33.8" r=".51" fill="#f00"/>
<circle cx="174.9" cy="33.8" r=".51" fill="none" stroke="#f00" stroke-width=".25"/>
<g font-size="2.4">
<text x="40.7" y="22.8">GND</text>
<text x="47.6" y="22.7">3</text>
<text x="51.8" y="20.2">U2</text>
<text x="58.2" y="18.8" transform="rotate(-90 58.2 18.8)">7</text>
<text x="59.2" y="20.2">5VR</text>
<text x="104.1" y="22.8">GND</text>
<text x="111" y="22.7">3</text>
<text x="115.2" y="20.2">U6</text>
<text x="121.5" y="18.8" transform="rotate(-90 121.5 18.8)">7</text>
<text x="122.6" y="20.2">5VR</text>
<text x="170.1" y="22.8">GND</text>
<text x="177" y="22.7">3</text>
<text x="181.3" y="20.2">U13</text>
<text x="187.6" y="18.8" transform="rotate(-90 187.6 18.8)">7</text>
<text x="188.6" y="20.2">5VR</text>
<text x="37.5" y="29.5">D1</text>
<text x="68.5" y="28">6</text>
<text x="77.7" y="28.1">VD1</text>
<text x="101" y="29.5">D5</text>
<text x="131.9" y="28">6</text>
<text x="141.1" y="28.1">VD5</text>
<text x="167" y="29.5">D12</text>
<text x="197.9" y="28">6</text>
<text x="207.1" y="28.1">VD9</text>
<text x="30.1" y="33.4">GND</text>
<text x="47.6" y="33.3">2</text>
<text x="93.6" y="33.4">GND</text>
<text x="111" y="33.3">2</text>
<text x="159.6" y="33.4">GND</text>
<text x="177" y="33.3">2</text>
<text x="32.3" y="38.7">SFH 2430</text>
<text x="58.2" y="39.7" transform="rotate(-90 58.2 39.7)">4</text>
<text x="59.2" y="41.3">N5VR</text>
<text x="61.3" y="36.1">LM348/301/TI</text>
<text x="95.7" y="38.7">SFH 2430</text>
<text x="121.5" y="39.7" transform="rotate(-90 121.5 39.7)">4</text>
<text x="122.6" y="41.3">N5VR</text>
<text x="124.8" y="36.1">LM348/301/TI</text>
<text x="161.7" y="38.7">SFH 2430</text>
<text x="187.6" y="39.7" transform="rotate(-90 187.6 39.7)">4</text>
<text x="188.6" y="41.3">N5VR</text>
<text x="190.8" y="36.1">LM348/301/TI</text>
<text x="60" y="44">R1</text>
<text x="123.4" y="44">R5</text>
<text x="189.4" y="44">R12</text>
<text x="58.2" y="53.1" transform="rotate(-90 58.2 53.1)">7</text>
<text x="60" y="50.6">6.3k</text>
<text x="121.5" y="53.1" transform="rotate(-90 121.5 53.1)">7</text>
<text x="123.4" y="50.6">6.3k</text>
<text x="187.6" y="53.1" transform="rotate(-90 187.6 53.1)">7</text>
<text x="189.4" y="50.6">6.3k</text>
<text x="40.7" y="57.1">GND</text>
<text x="47.6" y="57.1">3</text>
<text x="51.8" y="54.5">U3</text>
<text x="59.2" y="54.5">5VR</text>
<text x="104.1" y="57.1">GND</text>
<text x="111" y="57.1">3</text>
<text x="115.2" y="54.5">U7</text>
<text x="122.6" y="54.5">5VR</text>
<text x="170.1" y="57.1">GND</text>
<text x="177" y="57.1">3</text>
<text x="181.3" y="54.5">U10</text>
<text x="188.6" y="54.5">5VR</text>
<text x="37.5" y="63.8">D2</text>
<text x="68.5" y="62.4">6</text>
<text x="77.7" y="62.4">VD2</text>
<text x="101" y="63.8">D6</text>
<text x="131.9" y="62.4">6</text>
<text x="141.1" y="62.4">VD6</text>
<text x="167" y="63.8">D9</text>
<text x="197.9" y="62.4">6</text>
<text x="207.1" y="62.4">VD10</text>
<text x="30.1" y="67.7">GND</text>
<text x="47.6" y="67.6">2</text>
<text x="61.3" y="70.4">LM348/301/TI</text>
<text x="93.6" y="67.7">GND</text>
<text x="111" y="67.6">2</text>
<text x="124.8" y="70.4">LM348/301/TI</text>
<text x="159.6" y="67.7">GND</text>
<text x="177" y="67.6">2</text>
<text x="190.8" y="70.4">LM348/301/TI</text>
<text x="32.3" y="73">SFH 2430</text>
<text x="58.2" y="74" transform="rotate(-90 58.2 74)">4</text>
<text x="59.2" y="75.6">N5VR</text>
<text x="95.7" y="73">SFH 2430</text>
<text x="121.5" y="74" transform="rotate(-90 121.5 74)">4</text>
<text x="122.6" y="75.6">N5VR</text>
<text x="161.7" y="73">SFH 2430</text>
<text x="187.6" y="74" transform="rotate(-90 187.6 74)">4</text>
<text x="188.6" y="75.6">N5VR</text>
<text x="60" y="78.3">R2</text>
<text x="123.4" y="78.3">R6</text>
<text x="189.4" y="78.3">R9</text>
<text x="51.8" y="88.9">U4</text>
<text x="58.2" y="87.5" transform="rotate(-90 58.2 87.5)">7</text>
<text x="59.2" y="88.8">5VR</text>
<text x="60" y="84.9">6.3k</text>
<text x="115.2" y="88.9">U8</text>
<text x="121.5" y="87.5" transform="rotate(-90 121.5 87.5)">7</text>
<text x="122.6" y="88.8">5VR</text>
<text x="123.4" y="84.9">6.3k</text>
<text x="181.3" y="88.9">U11</text>
<text x="187.6" y="87.5" transform="rotate(-90 187.6 87.5)">7</text>
<text x="188.6" y="88.8">5VR</text>
<text x="189.4" y="84.9">6.3k</text>
<text x="40.7" y="91.4">GND</text>
<text x="47.6" y="91.4">3</text>
<text x="104.1" y="91.4">GND</text>
<text x="111" y="91.4">3</text>
<text x="170.1" y="91.4">GND</text>
<text x="177" y="91.4">3</text>
<text x="37.5" y="98.1">D3</text>
<text x="47.6" y="102">2</text>
<text x="68.5" y="96.7">6</text>
<text x="77.7" y="96.7">VD3</text>
<text x="101" y="98.1">D7</text>
<text x="111" y="102">2</text>
<text x="131.9" y="96.7">6</text>
<text x="141.1" y="96.7">VD7</text>
<text x="167" y="98.1">D10</text>
<text x="177" y="102">2</text>
<text x="197.9" y="96.7">6</text>
<text x="207.1" y="96.7">VD11</text>
<text x="30.1" y="102">GND</text>
<text x="32.3" y="107.4">SFH 2430</text>
<text x="61.3" y="104.7">LM348/301/TI</text>
<text x="93.6" y="102">GND</text>
<text x="95.7" y="107.4">SFH 2430</text>
<text x="124.8" y="104.7">LM348/301/TI</text>
<text x="159.6" y="102">GND</text>
<text x="161.7" y="107.4">SFH 2430</text>
<text x="190.8" y="104.7">LM348/301/TI</text>
<text x="58.2" y="108.4" transform="rotate(-90 58.2 108.4)">4</text>
<text x="59.2" y="109.9">N5VR</text>
<text x="60" y="112.6">R3</text>
<text x="121.5" y="108.4" transform="rotate(-90 121.5 108.4)">4</text>
<text x="122.6" y="109.9">N5VR</text>
<text x="123.4" y="112.6">R7</text>
<text x="187.6" y="108.4" transform="rotate(-90 187.6 108.4)">4</text>
<text x="188.6" y="109.9">N5VR</text>
<text x="189.4" y="112.6">R10</text>
<text x="60" y="119.3">6.3k</text>
<text x="123.4" y="119.3">6.3k</text>
<text x="189.4" y="119.3">6.3k</text>
<text x="40.7" y="125.8">GND</text>
<text x="47.6" y="125.8">3</text>
<text x="51.8" y="123.2">U5</text>
<text x="58.2" y="121.8" transform="rotate(-90 58.2 121.8)">7</text>
<text x="59.2" y="123.1">5VR</text>
<text x="104.1" y="125.8">GND</text>
<text x="111" y="125.8">3</text>
<text x="115.2" y="123.2">U9</text>
<text x="121.5" y="121.8" transform="rotate(-90 121.5 121.8)">7</text>
<text x="122.6" y="123.1">5VR</text>
<text x="170.1" y="125.8">GND</text>
<text x="177" y="125.8">3</text>
<text x="181.3" y="123.2">U12</text>
<text x="187.6" y="121.8" transform="rotate(-90 187.6 121.8)">7</text>
<text x="188.6" y="123.1">5VR</text>
<text x="68.5" y="131">6</text>
<text x="77.7" y="131.1">VD4</text>
<text x="131.9" y="131">6</text>
<text x="141.1" y="131.1">VD8</text>
<text x="197.9" y="131">6</text>
<text x="207.1" y="131.1">VD12</text>
<text x="30.1" y="136.4">GND</text>
<text x="37.5" y="132.5">D4</text>
<text x="47.6" y="136.3">2</text>
<text x="93.6" y="136.4">GND</text>
<text x="101" y="132.5">D8</text>
<text x="111" y="136.3">2</text>
<text x="159.6" y="136.4">GND</text>
<text x="167" y="132.5">D11</text>
<text x="177" y="136.3">2</text>
<text x="32.3" y="141.7">SFH 2430</text>
<text x="58.2" y="142.7" transform="rotate(-90 58.2 142.7)">4</text>
<text x="61.3" y="139.1">LM348/301/TI</text>
<text x="95.7" y="141.7">SFH 2430</text>
<text x="121.5" y="142.7" transform="rotate(-90 121.5 142.7)">4</text>
<text x="124.8" y="139.1">LM348/301/TI</text>
<text x="161.7" y="141.7">SFH 2430</text>
<text x="187.6" y="142.7" transform="rotate(-90 187.6 142.7)">4</text>
<text x="190.8" y="139.1">LM348/301/TI</text>
<text x="59.2" y="144.3">N5VR</text>
<text x="60" y="147">R4</text>
<text x="122.6" y="144.3">N5VR</text>
<text x="123.4" y="147">R8</text>
<text x="188.6" y="144.3">N5VR</text>
<text x="189.4" y="147">R11</text>
<text x="60" y="153.6">6.3k</text>
<text x="123.4" y="153.6">6.3k</text>
<text x="189.4" y="153.6">6.3k</text>
<text x="34.9" y="159.9">Will not be using 12 single op amps. Each row represents a quad LM348N op amp.</text>
<text x="34.9" y="162.3">Op amps will be centralized, with three diodes on each respective surface of</text>
<text x="34.9" y="164.6">the payload.</text>
<text x="34.9" y="169.4">NOTE: Resistor values are TBD. It seems that around 6.3k should be sufficient,</text>
<text x="34.9" y="171.7">but more testing is required. For now, will leave as 6.4k.</text>
<text x="177.6" y="173.1">Author</text>
<text x="177.6" y="178.7">Title</text>
<text x="185.5" y="175.8">Aidan Sheedy</text>
<text x="188.1" y="181.4">QSET Sunsensor Schematic - Photodiode and Transimpednece Amplifiers</text>
<text x="177.6" y="186.6">Size</text>
<text x="180.2" y="189.3">A</text>
<text x="188.1" y="186.6">Document Number</text>
<text x="188.1" y="189.3">1</text>
<text x="264.8" y="186.6">Rev</text>
<text x="267.4" y="189.3">0</text>
<text x="177.6" y="194.6">Date:</text>
<text x="191.3" y="194.6">Saturday, April 03, 2021</text>
<text x="230.4" y="194.6">Sheet</text>
<text x="243.6" y="194.6">1</text>
<text x="251.5" y="194.6">of</text>
<text x="259.5" y="194.6">3</text>
</g>
<g font-size="2.4" fill="#00c">
<text x="52.1" y="24.4">+</text>
<text x="59.8" y="25" transform="rotate(-90 59.8 25)">V+</text>
<text x="60.3" y="29.7">OUT</text>
<text x="115.5" y="24.4">+</text>
<text x="123.2" y="25" transform="rotate(-90 123.2 25)">V+</text>
<text x="123.7" y="29.7">OUT</text>
<text x="181.5" y="24.4">+</text>
<text x="189.2" y="25" transform="rotate(-90 189.2 25)">V+</text>
<text x="189.7" y="29.7">OUT</text>
<text x="52.1" y="35">-</text>
<text x="59.8" y="35.2" transform="rotate(-90 59.8 35.2)">V-</text>
<text x="115.5" y="35">-</text>
<text x="123.2" y="35.2" transform="rotate(-90 123.2 35.2)">V-</text>
<text x="181.5" y="35">-</text>
<text x="189.2" y="35.2" transform="rotate(-90 189.2 35.2)">V-</text>
<text x="52.1" y="58.7">+</text>
<text x="59.8" y="59.3" transform="rotate(-90 59.8 59.3)">V+</text>
<text x="115.5" y="58.7">+</text>
<text x="123.2" y="59.3" transform="rotate(-90 123.2 59.3)">V+</text>
<text x="181.5" y="58.7">+</text>
<text x="189.2" y="59.3" transform="rotate(-90 189.2 59.3)">V+</text>
<text x="60.3" y="64">OUT</text>
<text x="123.7" y="64">OUT</text>
<text x="189.7" y="64">OUT</text>
<text x="52.1" y="69.3">-</text>
<text x="59.8" y="69.5" transform="rotate(-90 59.8 69.5)">V-</text>
<text x="115.5" y="69.3">-</text>
<text x="123.2" y="69.5" transform="rotate(-90 123.2 69.5)">V-</text>
<text x="181.5" y="69.3">-</text>
<text x="189.2" y="69.5" transform="rotate(-90 189.2 69.5)">V-</text>
<text x="52.1" y="93">+</text>
<text x="59.8" y="93.6" transform="rotate(-90 59.8 93.6)">V+</text>
<text x="115.5" y="93">+</text>
<text x="123.2" y="93.6" transform="rotate(-90 123.2 93.6)">V+</text>
<text x="181.5" y="93">+</text>
<text x="189.2" y="93.6" transform="rotate(-90 189.2 93.6)">V+</text>
<text x="60.3" y="98.3">OUT</text>
<text x="123.7" y="98.3">OUT</text>
<text x="189.7" y="98.3">OUT</text>
<text x="52.1" y="103.6">-</text>
<text x="59.8" y="103.8" transform="rotate(-90 59.8 103.8)">V-</text>
<text x="115.5" y="103.6">-</text>
<text x="123.2" y="103.8" transform="rotate(-90 123.2 103.8)">V-</text>
<text x="181.5" y="103.6">-</text>
<text x="189.2" y="103.8" transform="rotate(-90 189.2 103.8)">V-</text>
<text x="52.1" y="127.4">+</text>
<text x="59.8" y="128" transform="rotate(-90 59.8 128)">V+</text>
<text x="115.5" y="127.4">+</text>
<text x="123.2" y="128" transform="rotate(-90 123.2 128)">V+</text>
<text x="181.5" y="127.4">+</text>
<text x="189.2" y="128" transform="rotate(-90 189.2 128)">V+</text>
<text x="52.1" y="138">-</text>
<text x="60.3" y="132.7">OUT</text>
<text x="115.5" y="138">-</text>
<text x="123.7" y="132.7">OUT</text>
<text x="181.5" y="138">-</text>
<text x="189.7" y="132.7">OUT</text>
<text x="59.8" y="138.2" transform="rotate(-90 59.8 138.2)">V-</text>
<text x="123.2" y="138.2" transform="rotate(-90 123.2 138.2)">V-</text>
<text x="189.2" y="138.2" transform="rotate(-90 189.2 138.2)">V-</text>
</g>
<g font-size="1.9">
<text x="46.8" y="9.4">5</text>
<text x="96.9" y="9.4">4</text>
<text x="147.2" y="9.4">3</text>
<text x="197.3" y="9.4">2</text>
<text x="247.5" y="9.4">1</text>
<text x="19.8" y="34.9">D</text>
<text x="273.3" y="34.9">D</text>
<text x="19.8" y="81.1">C</text>
<text x="273.3" y="81.1">C</text>
<text x="19.8" y="127.3">B</text>
<text x="273.3" y="127.3">B</text>
<text x="19.8" y="173.6">A</text>
<text x="273.3" y="173.6">A</text>
<text x="46.8" y="196.9">5</text>
<text x="96.9" y="196.9">4</text>
<text x="147.2" y="196.9">3</text>
<text x="197.3" y="196.9">2</text>
<text x="247.5" y="196.9">1</text>
</g>
</svg>
